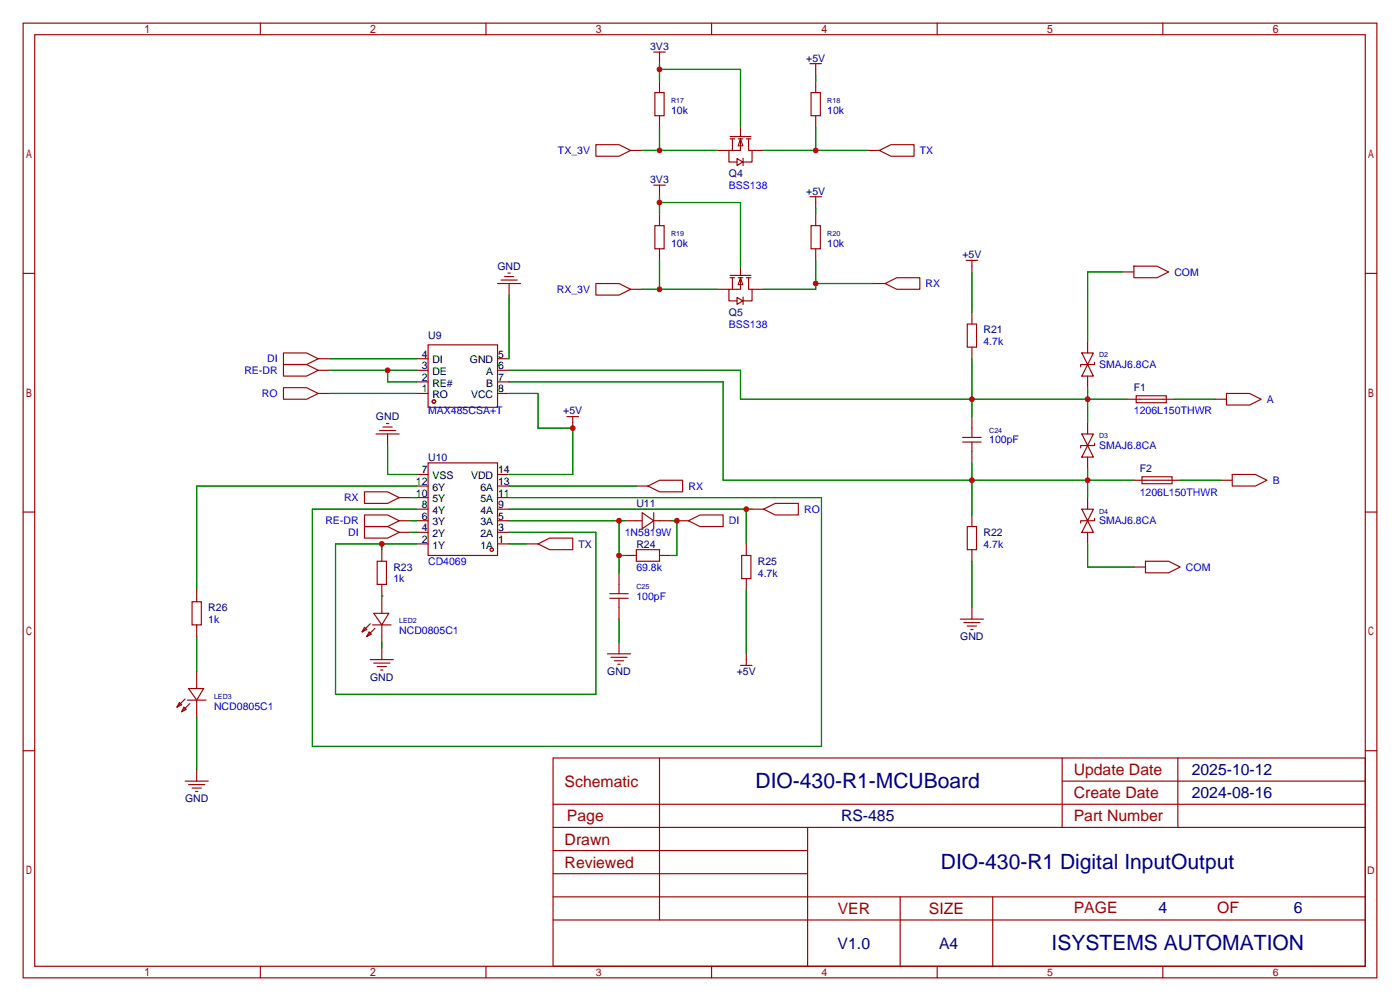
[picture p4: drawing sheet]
<svg xmlns="http://www.w3.org/2000/svg" width="307mm" height="220mm" viewBox="0 0 307 220" stroke-linecap="round" stroke-linejoin="round" font-family="sans-serif">
<g fill="none" stroke="#a10000" stroke-width=".25">
<path d="M5.1 5.1h297.2v209.5h-297.2zM7.6 7.6h292.1v204.5h-292.1zM57.1 5.1v2.5M106.7 5.1v2.5M143.5 11.4h2.5M144.8 11.4v2.6M144.8 17.8v2.5M156.2 5.1v2.5M177.8 14h2.5M179.1 14v2.5M179.1 17.8v2.5M205.7 5.1v2.5"/>
<path d="M255.3 5.1v2.5M130.8 31.8h5.1l2.5 1.2-2.5 1.3h-5.1zM138.4 33h2.6M143.8 20.3h2v5.1h-2zM144.8 25.4v2.5M157.5 33h2.5M160.3 30.5h1M160.3 30h4.5M160.8 30.5v2.5M161.8 34.8l1.3 .8-1.3 .7zM162.1 30.5h1M162.6 30.5v2.5h-2.6v2.6h1.8"/>
<path d="M162.6 30.5l.5 1.5h-1zM162.6 27.9v2.1M163.1 34.7v1.6M163.8 30.5h1M164.3 30.5v2.5h.8v2.6h-2M165.1 33h2.5M178.1 20.3h2v5.1h-2zM179.1 25.4v2.5M190.5 33h2.5M193 33l2.6-1.2h5.1v2.5h-5.1zM111.5 59.9h.5M143.5 40.6h2.5"/>
<path d="M143.8 49.5h2v5.1h-2zM144.8 40.6v2.6M144.8 47v2.5M144.8 54.6v2.5M162.6 58.4v2.1M177.8 43.2h2.5M178.1 49.5h2v5.1h-2zM179.1 43.2v2.5M179.1 47v2.5M179.1 54.6v2.5M212.1 57.1h2.5M213.4 57.1v2.6"/>
<path d="M246.4 59.7h2.5M248.9 58.4h5.1l2.5 1.3-2.5 1.3h-5.1zM5.1 60h2.5M62.2 77.5h5.1l2.5 1.2-2.5 1.3h-5.1zM69.8 78.7h2.6M91.4 78.7h2.6M94 75.7h15.2v13.7h-15.2zM109.2 78.7h2.6M109.2 62.2h5.1M110 61.5h3.5M110.7 60.7h2.1M111.8 62.2v2.6"/>
<path d="M130.8 62.2h5.1l2.5 1.3-2.5 1.3h-5.1zM138.4 63.5h2.6M157.5 63.5h2.5M160.3 61h1M160.3 60.5h4.5M160.8 61v2.5M161.8 65.3l1.3 .7-1.3 .8zM162.1 61h1M162.6 61v2.5h-2.6v2.5h1.8M162.6 61l.5 1.5h-1zM163.1 65.2v1.6M163.8 61h1"/>
<path d="M164.3 61v2.5h.8v2.5h-2M165.1 63.5h2.5M191.8 62.2h2.5M194.3 62.2l2.5-1.2h5.1v2.5h-5.1zM212.3 71.1h2.1v5.1h-2.1zM213.4 68.6v2.5M213.4 76.2v2.5M237.5 77.5h2.5l-1.2 2.5zM238.8 74.9v2.6M240.3 79.5v.5h-3.1v.5M299.7 60h2.6M62.2 80h5.1l2.5 1.3-2.5 1.2h-5.1z"/>
<path d="M62.2 85.1h5.1l2.5 1.3-2.5 1.2h-5.1zM69.8 86.4h2.6M69.8 81.3h2.6M82.5 95.2h5.1M83.3 94.5h3.6M84.1 93.7h2M84.8 93h.5M85.1 95.2v2.6M91.4 86.4h2.6M91.4 83.8h2.6M91.4 81.3h2.6M109.2 86.4h2.6"/>
<path d="M109.2 83.8h2.6M109.2 81.3h2.6M124.5 91.4h2.5M125.7 91.4v2.6M211.3 97h4.1M211.3 96h4.1M213.4 91.4v4.6M213.4 97v4.6M237.5 95.2h2.5l-1.2 2.6zM238.8 97.8l1.2 2.5h-2.5zM238.8 80l1.2 2.5h-2.5zM238.8 82.5v2.6"/>
<path d="M238.8 92.7v2.5M240.3 97.3v.5h-3.1v.5M247.6 87.6h10.2M249.4 86.9h6.6v1.5h-6.6zM266.7 87.6h2.5M269.2 86.4h5.1l2.6 1.2-2.6 1.3h-5.1zM5.1 112.4h2.5M80 113h5.1l2.5 1.3-2.5 1.3h-5.1zM80 107.9h5.1l2.5 1.3-2.5 1.3h-5.1zM80 115.6h5.1l2.5 1.2-2.5 1.3h-5.1zM87.6 109.2h2.6M87.6 114.3h2.6"/>
<path d="M87.6 116.8h2.6M91.4 104.1h2.6M91.4 106.7h2.6M91.4 109.2h2.6M91.4 111.8h2.6M91.4 114.3h2.6M91.4 116.8h2.6M91.4 119.4h2.6M94 101.6h15.2v20.3h-15.2zM109.2 104.1h2.6M109.2 106.7h2.6M109.2 109.2h2.6"/>
<path d="M109.2 111.8h2.6M109.2 114.3h2.6M109.2 116.8h2.6M109.2 119.4h2.6M115.6 119.4h2.5M118.1 119.4l2.5-1.3h5.1v2.5h-5.1zM137.2 114.3h3.8M139.7 106.7h2.5M141 112.5l2.5 1.8-2.5 1.8zM142.2 106.7l2.6-1.3h5.1v2.5h-5.1zM143.5 114.3h3.8M143.5 112.5v3.6"/>
<path d="M148.6 114.3h2.5M151.1 114.3l2.6-1.3h5v2.6h-5zM163.8 119.4v2.5M165.1 111.8h2.5M167.6 111.8l2.6-1.3h5.1v2.5h-5.1zM212.3 115.6h2.1v5h-2.1zM213.4 113v2.6M237.5 111.8h2.5l-1.2 2.5zM238.8 114.3l1.2 2.5h-2.5zM238.8 100.3v2.6M238.8 109.2v2.6M238.8 116.8v2.6"/>
<path d="M240.3 113.8v.5h-3.1v.5M248.9 105.4h10.2M250.7 104.6h6.6v1.6h-6.6zM268 105.4h2.5M270.5 104.1h5.1l2.5 1.3-2.5 1.3h-5.1zM299.7 112.4h2.6M42.2 132.1h2v5.1h-2zM43.2 129.5v2.6M43.2 137.2v2.5M80 137.7l.5 .5-1 .5zM81 138.7l.5 .5-1 .5zM81.3 136.9l-1.8 1.8"/>
<path d="M81.8 137.2h4.1M82 134.6h3.3l-1.5 2.6zM82.3 137.9l-1.8 1.8M82.8 123.2h2v5.1h-2zM83.8 120.6v2.6M83.8 128.3v6.3M83.8 137.2v3.8M133.9 131.3h4M133.9 130.3h4M135.9 125.7v4.6M135.9 131.3v4.6M137.2 121.9h2.5"/>
<path d="M139.7 120.6h5.1v2.6h-5.1zM144.8 121.9h2.5M162.8 121.9h2v5.1h-2zM163.8 127v2.5M210.8 135.9h5.1M211.6 136.7h3.5M212.3 137.4h2.1M213.1 138.2h.5M213.4 120.6v2.6M213.4 133.3v2.6M248.9 124.5h2.6M251.5 123.2h5l2.6 1.3-2.6 1.2h-5z"/>
<path d="M39.4 154.2l.5 .5-1 .5zM40.4 155.2l.5 .5-1 .5zM40.6 153.4l-1.7 1.8M41.1 153.7h4.1M41.4 151.1h3.3l-1.5 2.6zM41.7 154.4l-1.8 1.8M43.2 147.3v3.8M43.2 153.7v3.8M81.3 144.8h5.1M82 145.5h3.6M82.8 146.3h2M83.6 147.1h.5"/>
<path d="M83.8 142.2v2.6M133.3 143.5h5.1M134.1 144.3h3.6M134.9 145h2M135.6 145.8h.5M135.9 141v2.5M162.6 146h2.5M163.8 143.5v2.5M5.1 164.8h2.5M40.6 171.4h5.1M41.4 172.2h3.6M42.2 173h2"/>
<path d="M42.9 173.7h.5M43.2 168.9v2.5M121.4 166.4h178.3v45.7h-178.3zM121.4 176.5h178.3M144.8 166.4v35.5M233.2 166.4v15.2M233.2 171.4h66.5M258.6 166.4v15.2M299.7 164.8h2.6M121.4 186.7h55.9M121.4 181.6h178.3M121.4 196.8h178.3"/>
<path d="M121.4 191.8h55.9M177.3 181.6v30.5M197.6 196.8v15.3M217.9 196.8v15.3M57.1 212.1v2.5M106.7 212.1v2.5M121.4 201.9h178.3M156.2 212.1v2.5M205.7 212.1v2.5M255.3 212.1v2.5"/>
<circle cx="95.2" cy="88.1" r=".38"/>
<circle cx="107.9" cy="120.6" r=".38"/>
</g>
<g fill="none" stroke="#008700" stroke-width=".25">
<path d="M144.8 15.2h17.8v12.7M144.8 14v3.8M179.1 16.5v1.3M141 33h16.5M144.8 27.9v5.1M167.6 33h22.9M179.1 27.9v5.1M144.8 44.4h17.8v14M144.8 43.2v3.8M144.8 57.1v6.4M179.1 45.7v1.3M179.1 57.1v6.4h-11.5"/>
<path d="M213.4 59.7v8.9M246.4 59.7h-7.6v15.2M72.4 78.7h19M111.8 64.8v13.9M141 63.5h16.5M179.1 62.2h12.7M213.4 78.7v12.7M72.4 86.4h19M72.4 81.3h19M85.1 97.8v6.3h6.3M85.1 81.3v2.5h6.3M111.8 81.3h50.8v6.3h85"/>
<path d="M111.8 83.8h46.9v21.6h90.2M111.8 86.4h6.3v7.6h7.6v10.1h-13.9M238.8 85.1v7.6M257.8 87.6h8.9M83.8 119.4v1.2M90.2 114.3h1.2M90.2 109.2h1.2M90.2 116.8h1.2M91.4 106.7h-48.2v22.8M111.8 106.7h27.9M111.8 114.3h25.4M111.8 109.2h68.5v54.6h-111.7v-52h22.8"/>
<path d="M111.8 111.8h53.3M111.8 116.8h19v35.6h-57.1v-33h17.7M111.8 119.4h3.8M135.9 114.3v11.4M147.3 114.3h1.3v7.6h-1.3M163.8 111.8v7.6M213.4 101.6v11.4M238.8 119.4v5.1h10.1M238.8 102.9v6.3M259.1 105.4h8.9M43.2 139.7v7.6M83.8 130.8h.1"/>
<path d="M135.9 121.9h1.3M135.9 135.9v5.1M163.8 129.5v14M213.4 123.2v10.1M43.2 157.5v11.4M83.8 141v1.2"/>
</g>
<g fill="#c00">
<circle cx="125.7" cy="94" r=".63"/>
<circle cx="85.1" cy="81.3" r=".63"/>
<circle cx="148.6" cy="114.3" r=".63"/>
<circle cx="135.9" cy="121.9" r=".63"/>
<circle cx="135.9" cy="114.3" r=".63"/>
<circle cx="83.8" cy="119.4" r=".63"/>
<circle cx="163.8" cy="111.8" r=".63"/>
<circle cx="213.4" cy="87.6" r=".63"/>
<circle cx="238.8" cy="87.6" r=".63"/>
<circle cx="213.4" cy="105.4" r=".63"/>
<circle cx="238.8" cy="105.4" r=".63"/>
<circle cx="179.1" cy="33" r=".63"/>
<circle cx="179.1" cy="62.2" r=".63"/>
<circle cx="144.8" cy="15.2" r=".63"/>
<circle cx="144.8" cy="33" r=".63"/>
<circle cx="144.8" cy="44.4" r=".63"/>
<circle cx="144.8" cy="63.5" r=".63"/>
</g>
<g font-size="4.6" fill="#000080">
<text x="165.9" y="173.1">DIO-430-R1-MCUBoard</text>
<text x="206.5" y="190.8">DIO-430-R1 Digital InputOutput</text>
<text x="230.9" y="208.6">ISYSTEMS AUTOMATION</text>
</g>
<g font-size="3.5" fill="#a00000">
<text x="124" y="172.7">Schematic</text>
<text x="235.7" y="170.1">Update Date</text>
<text x="235.7" y="175.2">Create Date</text>
<text x="124" y="185.4">Drawn</text>
<text x="124.5" y="180.3">Page</text>
<text x="235.7" y="180.3">Part Number</text>
<text x="124" y="190.4">Reviewed</text>
<text x="183.9" y="200.6">VER</text>
<text x="203.9" y="200.6">SIZE</text>
<text x="235.7" y="200.3">PAGE</text>
<text x="267.2" y="200.3">OF</text>
</g>
<g font-size="3.5" fill="#000080">
<text x="261.6" y="170.1">2025-10-12</text>
<text x="261.6" y="175.2">2024-08-16</text>
<text x="184.6" y="180.3">RS-485</text>
<text x="254.3" y="200.3">4</text>
<text x="284" y="200.3">6</text>
<text x="183.9" y="208.2">V1.0</text>
<text x="206.2" y="208.2">A4</text>
</g>
<g font-size="2.3" fill="#000080">
<text x="142.7" y="11">3V3</text>
<text x="177" y="13.5">+5V</text>
<text x="142.7" y="40.2">3V3</text>
<text x="160" y="38.9">Q4</text>
<text x="177" y="42.7">+5V</text>
<text x="109.2" y="59.2">GND</text>
<text x="211.3" y="56.7">+5V</text>
<text x="160" y="69.4">Q5</text>
<text x="94" y="74.5">U9</text>
<text x="215.9" y="73.2">R21</text>
<text x="248.9" y="85.9">F1</text>
<text x="82.5" y="92.2">GND</text>
<text x="123.6" y="91">+5V</text>
<text x="94" y="101.1">U10</text>
<text x="250.2" y="103.7">F2</text>
<text x="139.7" y="111.3">U11</text>
<text x="215.9" y="117.6">R22</text>
<text x="86.4" y="125.3">R23</text>
<text x="139.7" y="120.2">R24</text>
<text x="166.4" y="124">R25</text>
<text x="45.7" y="134.2">R26</text>
<text x="210.8" y="140.5">GND</text>
<text x="81.3" y="149.4">GND</text>
<text x="133.3" y="148.1">GND</text>
<text x="161.7" y="148.1">+5V</text>
<text x="40.6" y="176.1">GND</text>
</g>
<g font-size="2.3" fill="#00f">
<text x="147.3" y="24.9">10k</text>
<text x="181.6" y="24.9">10k</text>
<text x="122.5" y="33.8">TX_3V</text>
<text x="201.9" y="33.8">TX</text>
<text x="160" y="41.4">BSS138</text>
<text x="147.3" y="54.1">10k</text>
<text x="181.6" y="54.1">10k</text>
<text x="122.2" y="64.3">RX_3V</text>
<text x="203.2" y="63">RX</text>
<text x="257.8" y="60.5">COM</text>
<text x="160" y="71.9">BSS138</text>
<text x="215.9" y="75.7">4.7k</text>
<text x="53.7" y="82.1">RE-DR</text>
<text x="58.6" y="79.5">DI</text>
<text x="241.3" y="80.8">SMAJ6.8CA</text>
<text x="57.5" y="87.2">RO</text>
<text x="278.1" y="88.4">A</text>
<text x="94" y="91">MAX485CSA+T</text>
<text x="248.9" y="91">1206L150THWR</text>
<text x="217.2" y="97.3">100pF</text>
<text x="241.3" y="98.6">SMAJ6.8CA</text>
<text x="151.1" y="107.5">RX</text>
<text x="279.4" y="106.2">B</text>
<text x="75.5" y="110">RX</text>
<text x="176.5" y="112.6">RO</text>
<text x="250.2" y="108.8">1206L150THWR</text>
<text x="71.4" y="115.1">RE-DR</text>
<text x="76.4" y="117.6">DI</text>
<text x="137.2" y="117.6">1N5819W</text>
<text x="160" y="115.1">DI</text>
<text x="241.3" y="115.1">SMAJ6.8CA</text>
<text x="94" y="124">CD4069</text>
<text x="127" y="120.2">TX</text>
<text x="139.7" y="125.3">69.8k</text>
<text x="215.9" y="120.2">4.7k</text>
<text x="260.3" y="125.3">COM</text>
<text x="86.4" y="127.8">1k</text>
<text x="139.7" y="131.6">100pF</text>
<text x="166.4" y="126.5">4.7k</text>
<text x="45.7" y="136.7">1k</text>
<text x="87.6" y="139.2">NCD0805C1</text>
<text x="47" y="155.7">NCD0805C1</text>
</g>
<g font-size="2.3">
<text x="92.6" y="83.6">2</text>
<text x="92.6" y="81.1">3</text>
<text x="92.6" y="78.5">4</text>
<text x="94.9" y="82.3">DE</text>
<text x="94.9" y="79.8">DI</text>
<text x="103.1" y="79.8">GND</text>
<text x="106.7" y="82.3">A</text>
<text x="109.3" y="78.5">5</text>
<text x="109.3" y="81.1">6</text>
<text x="109.3" y="83.6">7</text>
<text x="92.6" y="86.1">1</text>
<text x="94.9" y="87.4">RO</text>
<text x="94.9" y="84.9">RE#</text>
<text x="103.4" y="87.4">VCC</text>
<text x="106.7" y="84.9">B</text>
<text x="109.3" y="86.1">8</text>
<text x="91.3" y="106.5">12</text>
<text x="92.6" y="103.9">7</text>
<text x="94.9" y="107.7">6Y</text>
<text x="94.9" y="105.2">VSS</text>
<text x="103.4" y="105.2">VDD</text>
<text x="105.5" y="107.7">6A</text>
<text x="109.3" y="103.9">14</text>
<text x="109.3" y="106.5">13</text>
<text x="91.3" y="109">10</text>
<text x="92.6" y="111.5">8</text>
<text x="94.9" y="110.3">5Y</text>
<text x="94.9" y="112.8">4Y</text>
<text x="105.5" y="110.3">5A</text>
<text x="105.5" y="112.8">4A</text>
<text x="109.3" y="109">11</text>
<text x="109.3" y="111.5">9</text>
<text x="92.6" y="114.1">6</text>
<text x="92.6" y="116.6">4</text>
<text x="92.6" y="119.2">2</text>
<text x="94.9" y="115.3">3Y</text>
<text x="94.9" y="117.9">2Y</text>
<text x="105.5" y="115.3">3A</text>
<text x="105.5" y="117.9">2A</text>
<text x="109.3" y="114.1">5</text>
<text x="109.3" y="116.6">3</text>
<text x="109.3" y="119.2">1</text>
<text x="94.9" y="120.4">1Y</text>
<text x="105.5" y="120.4">1A</text>
</g>
<g font-size="2.3" fill="#a00000">
<text x="300.2" y="191.8">D</text>
<text x="130.8" y="214.2">3</text>
<text x="180.3" y="214.2">4</text>
<text x="229.9" y="214.2">5</text>
<text x="279.4" y="214.2">6</text>
</g>
<g font-size="1.6" fill="#000080">
<text x="147.3" y="22.5">R17</text>
<text x="181.6" y="22.5">R18</text>
<text x="147.3" y="51.8">R19</text>
<text x="181.6" y="51.8">R20</text>
<text x="241.3" y="78.4">D2</text>
<text x="217.2" y="94.9">C24</text>
<text x="241.3" y="96.2">D3</text>
<text x="241.3" y="112.7">D4</text>
<text x="139.7" y="129.2">C25</text>
<text x="87.6" y="136.8">LED2</text>
<text x="47" y="153.4">LED3</text>
</g>
</svg>
